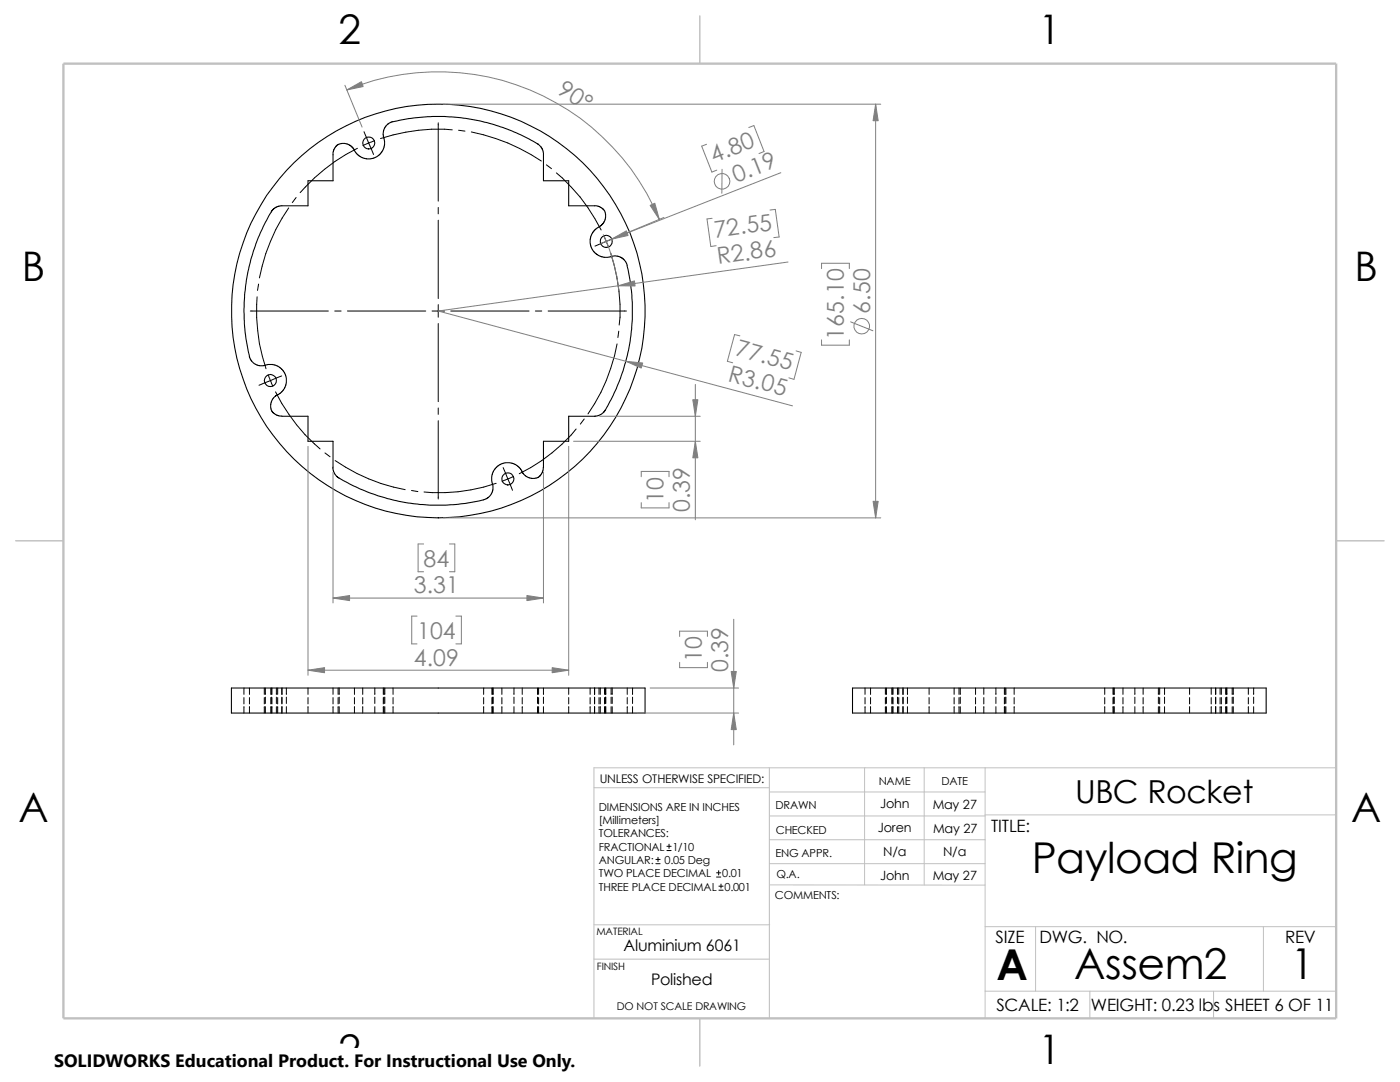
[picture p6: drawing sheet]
<svg xmlns="http://www.w3.org/2000/svg" width="279mm" height="216mm" viewBox="0 0 279 216" stroke-linecap="round" stroke-linejoin="round" font-family="sans-serif">
<g fill="none" stroke="#c0c0c0" stroke-width=".2">
<path d="M118.5 157.2h35M153.5 158h43.1M153.5 153.2v50M172.6 153.2v23.4M184.4 153.2v23.4M196.6 153.2v50M266.7 153.2h-148.2v50M153.5 172.3h43.1M153.5 176.6h43.1M153.5 162.8h43.1M153.5 167.6h43.1M196.6 162.6h70.1"/>
<path d="M118.5 184.5h35.1M118.5 191.4h35M196.6 184.9h70.1M196.6 197.8h70.1M206.7 184.9v12.9M217.5 197.8v5.4M242.2 197.8v5.4M252.1 184.9v12.9"/>
</g>
<path d="M139.7 3.2v9.5M3.1 107.9h9.6M266.7 107.9h9.5M139.7 203.2v9.5" fill="none" stroke="#c0c0c0" stroke-width=".21"/>
<path d="M12.7 12.7h254v190.5h-254z" fill="none" stroke="#c0c0c0" stroke-width=".47"/>
<g fill="none" stroke="#000" stroke-width=".2">
<path d="M59.1 39.4l-.8 1M71.3 29.6a37.3 37.3 0 0 0-11.4 8.8M72.6 26.3l1 2.2M73.6 28.5l.9 2.3M73.6 28.5l-1.2 .5M74.8 28.1l-1.2 .4M87.5 24.5v15.6M90.3 25.9a35.9 35.9 0 0 0-14.4 1.7M91.5 26l1.3 .2M94.1 26.3a38.1 38.1 0 0 1 13.9 5.8M109.1 32.9l1 .8M111 34.5a35 35 0 0 1 9 11.4"/>
<path d="M51.3 59.2a37.2 37.2 0 0 0 1.8 14.4M51.6 56.7l-.2 1.3M57.6 41.5a37.2 37.2 0 0 0-5.8 14M87.5 41.4v1.3M87.5 43.9v15.7M120.5 47l1 2.3M121.9 50.5a35.1 35.1 0 0 1 1.7 14.4M123.3 47.2l-4.6 1.9M50 62.1h15.5M53.5 74.8l.5 1.1M54 75.9l-2.3 1M54 75.9l.4 1.2"/>
<path d="M55 78.2a35.7 35.7 0 0 0 8.9 11.4M56.2 75l-2.2 .9M66.8 62.1h1.3M69.3 62.1h15.7M86.2 62.1h2.5M87.5 60.8v2.5M87.5 64.6v15.5M90 62.1h15.6M106.8 62.1h1.3M109.4 62.1h15.6M123.1 68.6a35.5 35.5 0 0 1-5.8 14M123.5 66.1l-.2 1.3"/>
<path d="M64.9 90.4l1 .7M66.9 91.9a36.2 36.2 0 0 0 14 5.8M82.1 97.9l1.3 .2M87.5 81.4v1.3M87.5 83.9v15.7M99 96.4a34.4 34.4 0 0 1-14.4 1.8M100.4 93.3l.9 2.2M101.3 95.5l-1.1 .5M101.3 95.5l1 2.3M102.5 95.1l-1.2 .4M115 85.6a34.2 34.2 0 0 1-11.4 8.9M116.6 83.6l-.8 1"/>
<path d="M48.7 137.3v1.3M48.7 139.2v1.3M49.8 137.3v1.3M49.8 139.2v1.3M52.7 137.3v1.3M52.7 139.2v1.3M53 137.3v1.3M53 139.1v1.3M54.1 137.3v1.3M54.1 139.2v1.3M54.1 139.1v1.3M54.3 137.3v1.3"/>
<path d="M54.3 139.2v1.3M55.2 137.3v1.3M55.2 139.1v1.3M55.4 137.3v1.3M55.4 139.2v1.3M56.3 137.3v1.3M56.3 139.1v1.4M57.1 137.3v1.3M57.1 139.1v1.3M61.5 137.3v1.3M61.5 139.2v1.3M66.5 137.3v1.3"/>
<path d="M66.5 139.2v1.3M67.5 137.3v1.3M67.5 139.2v1.3M67.7 137.3v1.3M67.7 139.1v1.3M70.7 137.3v1.3M70.7 139.2v1.3M72.4 137.3v1.3M72.4 139.2v1.3M74.8 137.3v1.3M74.8 139.1v1.3M76.5 137.3v1.3"/>
<path d="M76.5 139.2v1.3M76.6 137.3v1.3M76.6 139.1v1.3M76.8 137.3v1.3M76.8 139.1v1.3M78.4 137.3v1.3M78.4 139.2v1.3M96.5 137.3v1.3M96.5 139.2v1.3M98.2 137.3v1.3M98.2 139.2v1.3M98.3 137.3v1.3"/>
<path d="M98.3 139.1v1.3M98.4 137.3v1.3M98.4 139.1v1.3M100.2 137.3v1.3M100.2 139.2v1.3M102.6 137.3v1.3M102.6 139.1v1.3M104.2 137.3v1.3M104.2 139.2v1.3M107.3 137.3v1.3M107.3 139.1v1.3M107.5 137.3v1.3"/>
<path d="M107.5 139.2v1.3M108.5 137.3v1.3M108.5 139.1v1.3M113.5 137.3v1.3M113.5 139.2v1.3M117.8 137.3v1.3M117.8 139.2v1.3M118.7 137.3v1.3M118.7 139.1v1.4M119.5 137.3v1.3M119.5 139.2v1.3M119.8 137.3v1.3"/>
<path d="M119.8 139.2v1.3M120.6 137.3v1.3M120.6 139.2v1.3M120.8 137.3v1.3M120.8 139.1v1.3M120.9 137.3v1.3M120.9 139.1v1.3M122 137.3v1.3M122 139.1v1.3M122.2 137.3v1.3M122.2 139.1v1.3M125.2 137.3v1.3"/>
<path d="M125.2 139.2v1.3M126.2 137.3v1.3M126.2 139.1v1.3M172.6 137.3v1.3M172.6 139.2v1.3M173.7 137.3v1.3M173.7 139.2v1.3M176.7 137.3v1.3M176.7 139.2v1.3M176.9 137.3v1.3M176.9 139.1v1.3M178 137.3v1.3"/>
<path d="M178 139.2v1.3M178.1 137.3v1.3M178.1 139.1v1.3M178.2 137.3v1.3M178.2 139.2v1.3M179.1 137.3v1.3M179.1 139.1v1.3M179.4 137.3v1.3M179.4 139.2v1.3M180.2 137.3v1.3M180.2 139.1v1.4M181.1 137.3v1.3"/>
<path d="M181.1 139.1v1.3M185.4 137.3v1.3M185.4 139.2v1.3M190.4 137.3v1.3M190.4 139.2v1.3M191.4 137.3v1.3M191.4 139.2v1.3M191.6 137.3v1.3M191.6 139.1v1.3M194.7 137.3v1.3M194.7 139.2v1.3M196.3 137.3v1.3"/>
<path d="M196.3 139.2v1.3M198.8 137.3v1.3M198.8 139.1v1.3M200.4 137.3v1.3M200.4 139.2v1.3M200.6 137.3v1.3M200.6 139.1v1.3M200.7 137.3v1.3M200.7 139.1v1.3M202.4 137.3v1.3M202.4 139.2v1.3M220.5 137.3v1.3"/>
<path d="M220.5 139.2v1.3M222.1 137.3v1.3M222.1 139.2v1.3M222.2 137.3v1.3M222.2 139.1v1.3M222.4 137.3v1.3M222.4 139.1v1.3M224.1 137.3v1.3M224.1 139.2v1.3M226.5 137.3v1.3M226.5 139.1v1.3M228.1 137.3v1.3"/>
<path d="M228.1 139.2v1.3M231.2 137.3v1.3M231.2 139.1v1.3M231.4 137.3v1.3M231.4 139.2v1.3M232.4 137.3v1.3M232.4 139.1v1.3M237.4 137.3v1.3M237.4 139.2v1.3M241.7 137.3v1.3M241.7 139.2v1.3M242.6 137.3v1.3"/>
<path d="M242.6 139.1v1.4M243.5 137.3v1.3M243.5 139.2v1.3M243.8 137.3v1.3M243.8 139.2v1.3M244.6 137.3v1.3M244.6 139.2v1.3M244.8 137.3v1.3M244.8 139.1v1.3M244.9 137.3v1.3M244.9 139.1v1.3M245.9 137.3v1.3"/>
<path d="M245.9 139.1v1.3M246.1 137.3v1.3M246.1 139.1v1.3M249.1 137.3v1.3M249.1 139.2v1.3M250.2 137.3v1.3M250.2 139.1v1.3M48.7 141v1.3M49.8 141v1.3M52.7 141v1.3M53 141v1.3M54.1 141v1.3"/>
<path d="M54.3 141v1.3M55.2 141v1.3M55.4 141v1.3M56.3 141v1.3M57.1 141v1.3M61.5 141v1.3M66.5 141v1.3M67.5 141v1.3M67.7 141v1.3M70.7 141v1.3M72.4 141v1.3M74.8 141v1.3"/>
<path d="M76.5 141v1.3M76.6 141v1.3M76.8 141v1.3M78.4 141v1.3M96.5 141v1.3M98.2 141v1.3M98.3 141v1.3M98.4 141v1.3M100.2 141v1.3M102.6 141v1.3M104.2 141v1.3M107.3 141v1.3"/>
<path d="M107.5 141v1.3M108.5 141v1.3M113.5 141v1.3M117.8 141v1.3M118.7 141v1.3M119.5 141v1.3M119.8 141v1.3M120.6 141v1.3M120.8 141v1.3M120.9 141v1.3M122 141v1.3M122.2 141v1.3"/>
<path d="M125.2 141v1.3M126.2 141v1.3M172.6 141v1.3M173.7 141v1.3M176.7 141v1.3M176.9 141v1.3M178 141v1.3M178.1 141v1.3M178.2 141v1.3M179.1 141v1.3M179.4 141v1.3M180.2 141v1.3"/>
<path d="M181.1 141v1.3M185.4 141v1.3M190.4 141v1.3M191.4 141v1.3M191.6 141v1.3M194.7 141v1.3M196.3 141v1.3M198.8 141v1.3M200.4 141v1.3M200.6 141v1.3M200.7 141v1.3M202.4 141v1.3"/>
<path d="M220.5 141v1.3M222.1 141v1.3M222.2 141v1.3M222.4 141v1.3M224.1 141v1.3M226.5 141v1.3M228.1 141v1.3M231.2 141v1.3M231.4 141v1.3M232.4 141v1.3M237.4 141v1.3M241.7 141v1.3"/>
<path d="M242.6 141v1.3M243.5 141v1.3M243.8 141v1.3M244.6 141v1.3M244.8 141v1.3M244.9 141v1.3M245.9 141v1.3M246.1 141v1.3M249.1 141v1.3M250.2 141v1.3M130.9 172.3h.8M130.9 171.5h.8"/>
<path d="M131.3 171.1v.8M133.1 169.7h.8M133.1 168.9h.8M133.5 168.4v.9M143 175h.8M143 174.2h.8M143.4 173.7v.9M143.5 177.6h.8M143.5 176.8h.8M143.9 176.4v.8"/>
</g>
<g fill="none" stroke="#000" stroke-width=".21">
<path d="M67.4 28.8l-.6 .8-.3 .8v5.7h-5v5h-5.8l-.9 .4-.7 .7a38.3 38.3 0 0 0-4.3 28.8M67.5 28.9l.7-.3 1.1 .1 .8 .4 .6 .8M78.4 24.3l-1 .4-.7 .9-.2 1 .3 1.6-.1 1.1-.6 1.2-.7 .6-1.2 .6-1.5-.1-1.2-.6-.8-1M78.4 24.3a38.2 38.2 0 0 1 29.3 4.7l.5 .6 .3 .9v5.6h5v5h5.6l.8 .3 .7 .6M120.6 42l.3 1.4-.4 1.1-.6 .5-1.5 1.1-.5 1-.1 1.4 .2 .9 1 1.3 .9 .5 1.4 .2 1.6-.3 1.1 .3 .8 .7 .4 .9M125.1 53a37.9 37.9 0 0 1-4.7 29.3l-.9 .6-.7 .2h-5.3v5h-5l-.1 5.6-.3 .8-.7 .7M49.7 71.1l.5 .9 1.1 .9 1.3 .1 .9-.3 1.2 .1 1.2 .5 .6 .7 .6 1.2v1.4l-.5 1.3-1.2 .9M55.4 78.7l-.9 .8-.4 .8-.1 1 .3 .8M54.3 82l.7 .7 .8 .3 5.7 .1v5h5v5.2M66.4 93.3l.1 .8 .3 .5 .8 .8a38.3 38.3 0 0 0 29.5 4.1l.8-.7 .4-.9 .1-1-.3-.9v-.9l.3-.9 .7-1.1 1-.6 .7-.2 1.6 .2 1.1 .7 .9 1.2 .6 .7 1.1 .4 1.4-.3M46.2 137.3h82.5v5h-82.5zM170.1 137.3h82.6v5h-82.6z"/>
<circle cx="73.6" cy="28.5" r="1.19"/>
<circle cx="121" cy="48.2" r="1.2"/>
<circle cx="54" cy="75.9" r="1.2"/>
<circle cx="87.5" cy="62.1" r="41.3"/>
<circle cx="101.3" cy="95.6" r="1.2"/>
</g>
<g fill="none" stroke="#808080" stroke-width=".2">
<path d="M68.8 17l3.5 8.4M69.2 17.9a47.7 47.7 0 0 1 62.4 25.9M88.5 20.8h87.3M141 28.8l-1 .4 2.1 5.1 .9-.3M144.1 33.8v4.8M149.4 25.4l1.1-.3 2 5.1-1 .4M155.8 34.5l-35.9 14.1M174.8 20.8v82.5M120.4 46.8a35.8 35.8 0 0 1 3.1 11.2M132.5 43.4l-8.3 3.5M142.1 43.6l-1 .1 .8 5.5 1-.2M153.7 41.9l1-.1 .8 5.5-1.1 .1"/>
<path d="M157.3 52.3l-69.8 9.8 70.7 18.9M164 53.6v-1.1h5.5v1.1M138.8 76.7v27M147.7 67l-1.1-.2-1.4 5.3 1 .3M158.9 70l1 .3-1.4 5.4-1.1-.3M164 67.8v1.1h5.5v-1.1M169.8 64.2l4.4 1.8M61.5 89.1v45.6M66.5 94.2v26.1M108.5 94.2v26.1M113.5 89.1v45.6M114.5 88.1h25.2"/>
<path d="M119.7 83.1h20M128 95.1v-1h5.5v1M66.5 119.3h42M84.5 108.5h-1.1v5.6h1.1M88.5 103.3h87.3M89.7 108.5h1.1v5.6h-1.1M128 100.3v1h5.5v-1M61.5 133.7h52M83.2 122.9h-1v5.6h1M91 122.9h1.1v5.6h-1.1M129.8 137.3h17.6M135.6 127v-1.1h5.6v1.1"/>
<path d="M135.6 132.2v1h5.6v-1M146.4 123.6v25M127.3 142.3h20.1"/>
<circle cx="144.1" cy="36.2" r="1.56"/>
<circle cx="172" cy="65.1" r="1.55"/>
</g>
<g fill="#808080" stroke="#808080" stroke-width=".2">
<path d="M145.9 134h1l-.5 3.3z"/>
<path d="M146.4 142.3l.5 3.3h-1z"/>
<path d="M174.8 20.8l.5 3.3h-1.1z"/>
<path d="M174.2 100h1.1l-.5 3.3z"/>
<path d="M123.4 57l3.2-1 .1 1.1z"/>
<path d="M122.1 47.7l2.9-1.6 .3 .9z"/>
<path d="M124.9 72.1l3.4 .3-.3 1z"/>
<path d="M66.5 119.3l3.3-.5v1z"/>
<path d="M105.2 118.8l3.3 .5-3.3 .5z"/>
<path d="M61.5 133.7l3.3-.5v1z"/>
<path d="M110.2 133.2l3.3 .5-3.3 .5z"/>
<path d="M138.8 88.1l.5 3.3h-1z"/>
<path d="M138.3 79.8h1l-.5 3.3z"/>
<path d="M129.8 41l.9-.4 .9 3.2z"/>
<path d="M69.2 17.9l2.9-1.6 .4 1z"/>
</g>
<path d="M10.8 209.2h104.1v6.7h-104.1z" fill="#fff"/>
<g font-size="8.5">
<text x="206" y="174.1">Payload Ring</text>
<text x="198.8" y="195.5">A</text>
<text x="214.4" y="195.3">Assem2</text>
<text x="257.6" y="195.3">1</text>
</g>
<g font-size="8.1">
<text x="67.6" y="8.8">2</text>
<text x="207.3" y="8.8">1</text>
<text x="4.4" y="56.1">B</text>
<text x="270.3" y="56.1">B</text>
<text x="3.7" y="164.1">A</text>
<text x="269.6" y="164.1">A</text>
<text x="67.6" y="212.3">2</text>
<text x="207.3" y="212.3">1</text>
</g>
<text font-size="6.3" x="214.6" y="160.3">UBC Rocket</text>
<g font-size="4.6" fill="#808080">
<text x="111" y="18.6" transform="rotate(32 111 18.6)">90°</text>
<text x="142.5" y="32.6" transform="rotate(-22 142.5 32.6)">4.80</text>
<text x="146.9" y="36.4" transform="rotate(-22 146.9 36.4)">0.19</text>
<text x="142.7" y="47.5" transform="rotate(-8 142.7 47.5)">72.55</text>
<text x="143.3" y="52.7" transform="rotate(-8 143.3 52.7)">R2.86</text>
<text x="173.7" y="62.6" transform="rotate(-90 173.7 62.6)">6.50</text>
<text x="146.6" y="70.9" transform="rotate(15 146.6 70.9)">77.55</text>
<text x="168.4" y="67.8" transform="rotate(-90 168.4 67.8)">165.10</text>
<text x="145.1" y="75.9" transform="rotate(15 145.1 75.9)">R3.05</text>
<text x="132.4" y="100.3" transform="rotate(-90 132.4 100.3)">10</text>
<text x="137.7" y="102.2" transform="rotate(-90 137.7 102.2)">0.39</text>
<text x="84.5" y="113.2">84</text>
<text x="82.6" y="118.4">3.31</text>
<text x="83.2" y="127.6">104</text>
<text x="82.6" y="132.8">4.09</text>
<text x="140.1" y="132.2" transform="rotate(-90 140.1 132.2)">10</text>
<text x="145.3" y="134.1" transform="rotate(-90 145.3 134.1)">0.39</text>
</g>
<text font-size="3.6" x="10.8" y="213">SOLIDWORKS Educational Product. For Instructional Use Only.</text>
<g font-size="3.4">
<text x="197.8" y="166">TITLE:</text>
<text x="198.7" y="188.1">SIZE</text>
<text x="207.5" y="188.1">DWG. NO.</text>
<text x="256.5" y="188.2">REV</text>
<text x="198.8" y="201.7">SCALE: 1:2</text>
<text x="217.7" y="201.8">WEIGHT: 0.23 lbs SHEET 6 OF 11</text>
</g>
<g font-size="3.2">
<text x="124.5" y="189.8">Aluminium 6061</text>
<text x="129.9" y="196.6">Polished</text>
</g>
<g font-size="2.5">
<text x="175.6" y="161.3">John</text>
<text x="186.1" y="161.4">May 27</text>
<text x="175.2" y="166.1">Joren</text>
<text x="186.2" y="166.2">May 27</text>
<text x="176.3" y="170.8">N/a</text>
<text x="188.2" y="170.8">N/a</text>
<text x="175.6" y="175.6">John</text>
<text x="186.1" y="175.6">May 27</text>
</g>
<text font-size="2.4" x="119.7" y="156.2">UNLESS OTHERWISE SPECIFIED:</text>
<g font-size="2.2">
<text x="119.5" y="161.8">DIMENSIONS ARE IN INCHES</text>
<text x="154.8" y="161.5">DRAWN</text>
<text x="175.4" y="156.7">NAME</text>
<text x="187.9" y="156.7">DATE</text>
<text x="119.5" y="164.4">[Millimeters]</text>
<text x="119.5" y="167.1">TOLERANCES:</text>
<text x="154.8" y="166.3">CHECKED</text>
<text x="119.5" y="169.8">FRACTIONAL 1/10</text>
<text x="119.5" y="172.4">ANGULAR:</text>
<text x="132.6" y="172.4">0.05 Deg</text>
<text x="154.8" y="171">ENG APPR.</text>
<text x="119.5" y="175">TWO PLACE DECIMAL</text>
<text x="119.5" y="177.7">THREE PLACE DECIMAL 0.001</text>
<text x="144.1" y="175">0.01</text>
<text x="154.6" y="179.5">COMMENTS:</text>
<text x="154.9" y="175.2">Q.A.</text>
</g>
<text font-size="2.1" x="123.1" y="201.6">DO NOT SCALE DRAWING</text>
<g font-size="2">
<text x="119" y="186.6">MATERIAL</text>
<text x="119.1" y="193.5">FINISH</text>
</g>
</svg>
